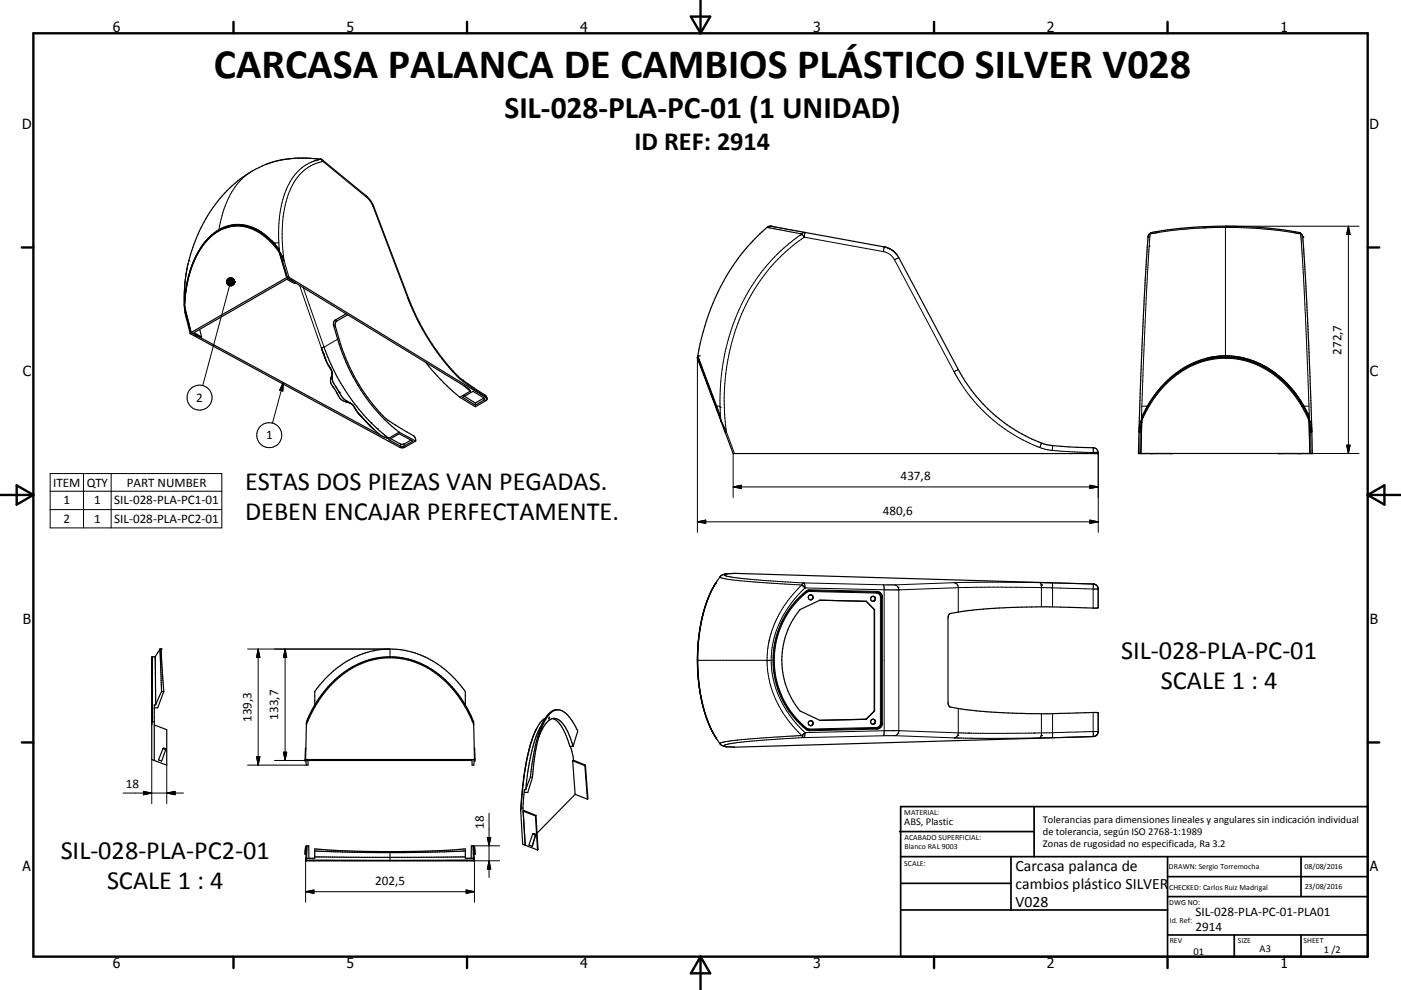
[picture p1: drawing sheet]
<svg xmlns="http://www.w3.org/2000/svg" width="420mm" height="297mm" viewBox="0 0 420 297" stroke-linecap="round" stroke-linejoin="round" font-family="sans-serif">
<g fill="none" stroke="#000" stroke-width=".3">
<path d="M75.5 51.4a21.1 21.1 0 0 0-8.9 13.3l-1 4.2M95.2 48h.1M96.1 47.8h.1M96.1 47.8a33.3 33.3 0 0 0-16.4 1.5M96.1 47.8l-.9 .2a13.8 13.8 0 0 0-9.6 9.5 37.1 37.1 0 0 0-2 15.3M96.1 47.8l.3 .1M96.4 47.9l.4 .5M96.4 48h.1M96.7 48l.1 .4M96.8 48.4l13.1 10.8M96.8 48.4a13.3 13.3 0 0 0-10 9 40.4 40.4 0 0 0-1.6 20.8M109.8 58.8l.1 .4"/>
<path d="M109.9 59.2l1.1 1.2 .8 1.5M56.6 78.3a43.8 43.8 0 0 0-1.3 10.8M65.6 69.3a12.1 12.1 0 0 1 14.8 2.6l1.2 1.2M65.6 69.3a20.4 20.4 0 0 0-8.4 11.7l-.8 2.8-.7 4.3M65.6 69.1v.2M81.6 73.1l2.2 2.7M81.8 73l1.9 2.3M81.8 73l-.2 .1M81.8 73a13.5 13.5 0 0 0-13.5-4.9 16.8 16.8 0 0 0-10 9.8 33.8 33.8 0 0 0-2.7 10.2M81.9 73h-.1M83.6 72.8l-1.4 .2M83.6 72.8l.2 2.7"/>
<path d="M83.7 75.3l.1 .2M83.8 75.5l1.4 2.7M83.8 75.5h-.1M85.2 78.2l1.4 5M85.2 78.2l-.5 .1 1.5 4.9M111.8 61.9l.3 .1M111.8 61.9l10.5 27.6M230 68.2h.1M230 68.2l.2 .1M230.1 68.3h.1M230.2 68.3l10.2 1.9M231.2 67.9l-.7 .1"/>
<path d="M240.4 70.2a.63 .63 0 0 1 .9-.3l-.2 1.3M240.4 70.2l-.8 .5a55.5 55.5 0 0 0-22 33.9l-.5 2.5a69.9 69.9 0 0 0-1.2 14.8M240.4 70.2l.7 1M241.1 71.2h.1M241.1 71.2l23.7 4.3M241.1 71.2a56.2 56.2 0 0 0-23.4 39.8l-.5 5.1-.1 4.2 .2 5.1 .5 4.1M264.8 75.5a4.7 4.7 0 0 1 3.4 2.4M265.1 74.1h.1M265.1 74.1l-.3 1.4M268.2 77.9l17.8 33.6M269.4 77.3h.1M269.4 77.3l-1.2 .6"/>
<path d="M344.2 71h.1M344.2 71.1h.1M344.2 71v.1M344.5 73.9h.1M344.8 70.2l-1 16.1-1.5 35.6M344.8 70.2l-.6 .8M344.8 70.2l9.4-1.4 11.6-.6 11.8 .4 6.4 .6 6 1M345.1 69.8h.1M345.4 69.7l-.6 .5M345.7 70h.1M346.3 69.9h.1M346.7 69.8h.1"/>
<path d="M367.4 67.9h.1M367.4 67.9v39.6M367.4 67.9h40M388.1 69.8h.1M388.5 69.9h.1M389 70h.1M389.4 69.7l.6 .5M389.6 69.8h.1M390 70.2l1.4 24.6 1.2 31.1M390 70.2l.6 .7M390.6 71h.1M390.6 70.9v.2"/>
<path d="M390.6 71.1h.1M404.3 67.9v68.1M404.3 67.9l.5 2.5h-1.1zM55.3 89.1v2.8M55.3 91.9h.1M55.3 91.7v.7M55.6 88.2l-.3 .9M55.6 88.1v.1M55.6 88.1l-.3 3.5M55.6 88.1h.1M55.7 88.1l-.3 4M55.8 94.9l1.3 5"/>
<path d="M55.8 94.9v.1M68.8 85.8l-8 29.9M89.8 85.6l6.6 18.8 .7-.3M90.9 86.3l6.2 17.8M100 97.6l.5 .3M100.5 96l.5 .3M122.3 89.5h.2M122.3 89.5l1.6 3.9 2.4 4.9a69.8 69.8 0 0 0 10.5 14.4M84.9 114.8l-3.2 12.2M84.9 114.8l-.1 2.5-1-.2zM99.4 112.7l.2 .3M101.2 101.8l-4.1 2.3"/>
<path d="M136.8 112.4v.3M136.8 112.7l2.1 1.8M138.7 114.1l.2 .4M138.9 114.5l6.8 4.5M145 119.5l.1 .5M145.4 118.5l.3 .5M145.7 119v.1M145.7 119.1l.3 .3M145.7 119v.3M209.1 107.3h.1M209.1 107.3v.1M209.1 107.4v52.3"/>
<path d="M209.1 107.4l5.5 14.5M286 111.5l.4 .7a49 49 0 0 0 25.3 22.1M287.3 110.9l-1.3 .6M287.3 110.9h.1M367.4 107.5a26.8 26.8 0 0 1 22.5 13.7l.4 .8M367.4 107.5a26.8 26.8 0 0 0-22.5 13.7l-.4 .8M104.2 120.4l.2 .3M110.7 127.5h.1M111.3 126.9h.1M113.1 128.6h.1M120.1 133.2v.6M121.2 133.2v.6"/>
<path d="M214.5 121.9v.1M214.6 121.9h.1M214.6 121.9l1.5 4M214.6 121.9h-.1M214.9 121.9h1M215.9 121.9l.2 4M216.1 125.9l1.7 3.6M216.1 125.9v.1M217.4 129.7h.1M217.8 129.5l2.4 6.6M217.8 129.5l-.4 .2M219.8 136.1v13.2"/>
<path d="M311.7 134.3l3.8 .8M312.2 132.9l-.5 1.4M315.5 135.1l12.3 .7M315.6 133.7l-.1 1.4M327.7 134.3h.1M327.7 134.3l.1 1.5M327.8 135.8h.1M327.8 135.8v.3M329.2 135.7h.1M329.2 135.7l-1.4 .1M329.3 136.1v23.6M341.5 129.5l.3 .2-.1 6.4"/>
<path d="M342.2 125.9l-.5 1.4-.2 2.1M342.2 125.9l.1 .1M342.3 121.9l-.1 4M342.3 121.9h2M342.4 124.9h.1M344.3 121.9l-2.1 4M344.3 121.9a27.3 27.3 0 0 1 23.8-14.6 27.4 27.4 0 0 1 22.4 14.6M344.3 121.9l.2 .1M344.5 122l-2.2 4.3M390.3 122l2.2 4.3M390.5 121.9h.2M390.5 121.9l2.1 4"/>
<path d="M390.5 121.9l-.2 .1M390.9 121.9h1.5M392.1 124h.1M392.6 125.9l.5 1.6M392.6 125.9l-.1 .1M392.7 136h14.7M393.1 127.5l.2 1.9M393.1 127.5h.1M393.3 129.5l-.4 .2 .2 6.4M403.7 133.6h1.1l-.5 2.4zM15 142.1h51.5v16.3h-51.5zM15 147.4h51.5"/>
<path d="M15 152.9h51.5M25 142.1v16.3M33.3 142.1v16.3M209.1 156.5h120.2M209.1 156.5l2.5-.5v1zM219.8 146.1h109.5M219.8 146.1l2.5-.5v1zM326.7 145.6l2.6 .5-2.6 .5zM326.7 156l2.6 .5-2.6 .5zM214.6 175a42.5 42.5 0 0 0-5.5 20.6 46.3 46.3 0 0 0 5.5 25.6M215.9 173l.1 .2a98.5 98.5 0 0 0 15.2 1.8l9.2 .5M217.1 172.5h.1"/>
<path d="M217.1 172.5l.1 .1M217.2 172.6h.1M217.2 172.6l4.4 .9 13.8 1.1 29.4 .8M217.3 172.3l-.2 .2M217.3 172.3h.1M217.8 172.2l-.5 .1M217.8 172.2h-.6M220.2 172l-2.4 .2M221.2 174.1h.1M240.4 175.5l.1-.2a.37 .37 0 0 1 .5-.4 .37 .37 0 0 1 .3 .5v1M240.4 175.5l.1 .1M240.4 175.5a34.2 34.2 0 0 0-8.6 12.6l-1.1 3.6"/>
<path d="M240.5 175.6l.8 .8M240.5 175.6h.1M240.8 175.9h.1M241 176.1h.1M241.2 176.3h.1M241.3 176.4l28.2 .6M241.3 176.4a28.8 28.8 0 0 0-9.5 27.1 31.6 31.6 0 0 0 9.5 16.3M241.7 177.3a26.6 26.6 0 0 0 0 41.6M241.7 177.3l.2 .4M241.9 177.7a26.2 26.2 0 0 0 0 40.8M242.6 177.5l20.2 .4M242.6 177.5l-.7 .2"/>
<path d="M242.7 177.2l20.1 .5M242.7 177.2h.1M242.7 177.2l-.1 .3M242.7 177.2l-.8 .3M242.7 176.9l-1 .4M242.7 176.9l20.2 .5M242.7 176.9v.3M262.8 177.9l.8 .4 .4 .6v38.4l-.4 .6-.8 .3M262.8 177.8h.1M262.8 177.7h.1M262.8 177.7l.6 .1 .6 .5M262.8 177.7v.2"/>
<path d="M262.9 177.4l.6 .2 .7 .5 .3 1.1M262.9 177.4l-.1 .3M264 179.2h.5M264 178.3l.3 .9M264.3 179.2h.1M264.3 179.2v37.8M264.5 179.2v37.8M264.8 175.4l.3 1.3v42.8l-.3 1.2M264.8 175.4l3.4 .1M268.2 175.5a1.44 1.44 0 0 1 1.3 1.5M269.3 176.2h.1M269.5 176.9h.1"/>
<path d="M269.5 177v42.2M286 174.8l-17.8 .7M286 174.8a1.44 1.44 0 0 1 1.3 1.5M287.3 176.3l2.6-.1a791.8 791.8 0 0 1 37.8 .5h1.5M287.3 176.3l-17.8 .7M287.3 176.3v7.3M311.7 174.8l.4 .4 .1 .8v6M311.7 174.8h-25.7M311.7 174.8l3.8 .1M315.5 174.9l.1 7.2M315.5 174.9l12.3 .3M327.8 175.2h.1"/>
<path d="M327.8 175.2l-.1 7.2M327.8 175.2a1.47 1.47 0 0 1 1.4 1.5M329.2 176.7v5.6M329.3 176.7h-.1M45.5 197.2h.1M45.5 197.2l.1 19.6M74.2 194.7h42.7v2.7M77.4 194.7l.5 2.5h-1zM77.4 194.7v34.8M85.5 194.7l.5 2.5h-1zM85.5 194.7v33.5M116.9 197.4a25.3 25.3 0 0 1 20 10.9l3 4.6"/>
<path d="M116.9 197.4a25.2 25.2 0 0 0-19.9 10.9l-3 4.6M209.1 198.1h.1M209.1 198.1h22.1M230.7 191.8l-.2 .9a29.9 29.9 0 0 0 9.3 27.4l.6 .6M230.7 191.7h.1M45.7 212.8l-.2 .1M93.8 212.8a32.7 32.7 0 0 1 9.2-10.8 22.9 22.9 0 0 1 30.5 2.2 34 34 0 0 1 6.6 8.6M93.8 212.8h-.2M93.8 212.8l-1.9 4M93.8 212.8l.2 .1M94 212.9l-2.1 4.6M139.9 212.9l2.1 4.6"/>
<path d="M140.1 212.8l1.9 4M140.1 212.8l-.2 .1M140.1 212.8h.1M241.2 219.9h.1M241.3 219.8l-.2 1.4M241.3 219.8l-.9 .9M241.7 218.9l1 .3M241.8 218.7h.1M241.8 218.6v.1M241.8 218.7l-.1 .2M241.9 218.7l.8 .3M241.9 218.5l-.1 .1"/>
<path d="M241.9 218.5l.7 .2M242.6 218.7l.1 .3M242.7 218.9v.1M242.7 219h.1M242.7 219v.2M262.8 218.2v.3M262.8 218.2l-20.2 .5M262.8 218.5h.1M262.8 218.5l.1 .3M262.8 218.5l-20.1 .5M262.9 218.8l-20.2 .4M263.1 218.5h-.3"/>
<path d="M263.6 218.2l-.5 .3M264 217h.5M264 217.8l-.4 .4M264.3 217h.1M264.3 217l-.3 .8M264.5 217a1.71 1.71 0 0 1-1.6 1.8M267.7 219.2h.1M269.3 220h.1M269.5 219.2h.1M269.5 219.2l17.8 .7M269.5 219.2l-28.2 .6M269.5 219.2a1.45 1.45 0 0 1-1.3 1.5"/>
<path d="M287.3 212.6v7.3M287.3 219.9a1.45 1.45 0 0 1-1.3 1.5M312.2 214.1v6.1l-.1 .7-.4 .5M315.6 214.1l-.1 7.2M327.7 213.8l.1 7.2M329.2 219.5l-21.8 .5-20.1-.1M329.2 219.5a1.48 1.48 0 0 1-1.4 1.5M329.2 213.9v5.6M329.2 219.5h.1M36.9 237.9h18.1M43 237.4l2.5 .5-2.5 .5zM45.5 227.9v13.2"/>
<path d="M48.8 224.6l.9 .3M50 237.9l2.5-.5v1zM50 229.5v11.6M74.2 229.5h17.6M76.9 227.1h1l-.5 2.4zM82.3 228.2h10.1M85 225.7h1l-.5 2.5zM91.6 224.6h.1M142.2 224.6h.1M215.8 223.1h.1M215.9 223.1h.1M215.9 223l-.1 .1"/>
<path d="M217.1 223.7h.1M217.1 223.7v.1M217.1 223.8l.2 .1M217.1 223.6v.1M217.2 223.6h-.1M217.2 223.6h.1M217.3 223.9h.1M217.3 224h.5M217.3 223.9l.5 .1M217.7 224h.1M217.8 224l2.4 .2M221.1 222h.1"/>
<path d="M221.2 222l-4.1 .6-1.2 .4M240.4 220.7l-19.2 1.3M240.4 220.7l.7 .6M240.5 220.6h.1M240.8 220.3h.1M241.1 221.3l-17.8 1.2-4.2 .6-1.9 .5M241.1 221.2v.1M264.8 220.7l-23.7 .6M268.2 220.7l17.8 .7M268.2 220.7h-3.4M315.5 221.3l-15.1 .2-14.4-.1M327.8 221h.1"/>
<path d="M327.8 221l-12.3 .3M91.6 254.1v.8h.3M91.6 258.2v12.5M91.9 258.2h50.1M91.9 254.2v.4M93.6 258.1l.4 .1M116.9 255.5v2.7M140.2 258.1l-.3 .1M141.8 253.8h8M141.9 254.2l.1 .4M142 258.2h7.8M142.3 258.2v12.5"/>
<path d="M142.3 254.1v.8h-.3M146.1 251.2h1l-.5 2.6zM146.6 244v19.3M146.6 258.2l.5 2.5h-1zM91.6 267.5h50.7M91.6 267.5l2.5-.5v1zM139.8 267l2.5 .5-2.5 .5z"/>
<circle cx="59.8" cy="119.3" r="3.8"/>
<circle cx="80.7" cy="130.6" r="3.7"/>
</g>
<g fill="none" stroke="#000" stroke-width=".36">
<path d="M75.5 51.4a30.4 30.4 0 0 1 21.2-3.4l13.1 10.8a7.7 7.7 0 0 1 2.3 3.2l10.4 27.5a65.5 65.5 0 0 0 16.2 24.6l6.7 4.4 .5 .5 .1 .7M75.6 51.3a42.8 42.8 0 0 0-19 27M56.4 79a40.2 40.2 0 0 0-.6 16l1.2 5.1M58.1 78.2a37.2 37.2 0 0 0-2.8 13.3M58.1 78.3l-1 2.7-.9 3.5M59.2 76l-1.1 2.2M59.4 75.7l-1.3 2.6M72.3 67.6a13.2 13.2 0 0 1 5.5 1.7M72.8 67.7a13.7 13.7 0 0 1 5.6 1.9M77.8 69.3a11.8 11.8 0 0 0-16.1 2.9l-2.4 3.5M77.8 69.3a20.3 20.3 0 0 1 5.9 5.4M81.6 72.3l.9 1"/>
<path d="M81.6 72.3h.1M83.3 74.3l.4 .4M83.7 74.7v.8M83.7 75.1h.1M83.7 75.1v.4M83.7 75.1a15.5 15.5 0 0 0-13.7-7.5 14.7 14.7 0 0 0-10.6 8.1M83.7 75.5l2.3 7.8M83.7 75.5l.1 .4M83.8 75.9l2.2 7.4M83.8 75.9l.9 2.4M265.1 74.1l-32-5.9a4.6 4.6 0 0 0-3.1 0 61.8 61.8 0 0 0-19.7 33.2l-1.1 5.4M265.1 74.1l1.7 .6"/>
<path d="M265.1 74.1h.1M266.2 74.4l.5 .2M266.7 74.6l1.1 .7 1.2 1.3M267.2 74.9l1.2 1 1.1 1.4 17.8 33.6a47.1 47.1 0 0 0 26.6 22.5l6.5 .7 7.3 .2a1.54 1.54 0 0 1 1.6 1.8h-109.5l-3.6-9.7M344.7 70.1l1.8-.6 7.5-1 11.1-.6 12.9 .4 6.1 .6 5.3 .8a1.68 1.68 0 0 1 1.2 2l1.7 31.1 1.2 33.3h-52.2l.7-23.2 1-22.6 1-17.4 .2-2.1zM55.3 91.6v.3M55.3 91.9l.5 3M55.3 91.9l2 7.9M56 85.2l-.4 3-.3 3.7M57.3 99.8l-.3 .2M57.3 99.8l1.1 .6M57.3 99.8l.5 .2"/>
<path d="M57.8 100h.1M57.8 100l2.4 1.3 .2-.2M59.9 98.8l.5 2.3M86 83.3l2.6 1.6M86 83.3l-28.7 16.5M86 83.3l1.8 .9-.2 .1M86 83.3l.6-.1 59.1 36.1 .3 .4M87.6 84.1v.2M87.6 84.3l51.8 31.6 1.2 .9 .4 .6M88.6 84.9l-.3 .2-2.3-1.3-27.8 16 2.2 1.3M88.6 84.8v.1M103.8 94.1l-3.5 2.1-.3 .6v.8a62.7 62.7 0 0 0 9 20.6 49.8 49.8 0 0 0 10.7 11.5"/>
<path d="M104.3 94.4l-3.5 2.1-.3 .9a57.2 57.2 0 0 0 14.8 27.9l3.2 2.2 5.5 3.3 .5 .5 .1 1M57 100l62.8 34.2h1.4l3.4-1.9M58.4 100.4l-.2 .1 .7 .3M58.4 100.3v.1M58.9 100.6v.2M59 100.7l55.1 29.9M59 100.7l-.1 .1M59 100.6v.1M96.4 104.4l.2 .7zM96.6 105.1l.3 .7M96.9 105.8v.1M96.9 105.9l.4 1.1"/>
<path d="M96.9 105.9l.4 1M97.1 104.1a59.4 59.4 0 0 0 19.4 27.4M97.3 106.9l.1 .4M97.3 107l.2 .6M97.5 107.5v.1M97.5 107.6l.1 .1M97.6 107.7l.1 .5M97.6 107.7h.1M97.6 107.7l.2 .5M97.7 108.2l.7 1.4M97.8 108.2l.6 1.4M98.4 109.6l.1 .1"/>
<path d="M98.5 109.6l.2 .3M98.5 109.7l.1 .2M98.6 109.9l.1 .1M98.7 109.9v.1M98.7 110h.1M98.7 110l.3 .5M98.7 110l.7 1.2 .2 .9M99.1 110.6l.4 1.5M99.5 112.4l-.3 1.1a2.48 2.48 0 0 0 .6 2.5M99.5 112.1v.3M99.6 112.3v1.4l.3 1 1.8 3M99.8 116l.1 .1"/>
<path d="M99.9 116.1l1.1 1.8a3.9 3.9 0 0 0 3.2 2.8M101.7 117.7h.1M101.7 117.7l.1 .1M101.8 117.8h.1M101.8 117.9l.4 .7a6 6 0 0 0 2.7 2.3M127.6 108.7a66.8 66.8 0 0 0 10.3 10.5M137.9 119.2l4.6 2.8 3.2-1.8 .3-.5M139.1 115.8l1.9 1.6M139.2 118.9l3.3 2M140.5 116.7h.1M141 117.4l-3.1 1.8M145.1 119.4l-2.6 1.5"/>
<path d="M145.1 119.4l.1 .5-2.7 1.6M145.1 119.4l-3.3-2-3.1 1.8 3.8 2.3M209.1 107.5l7 18.8M209.1 107.1h.1M209.1 107.1v.4M209.1 107.5h.1M209.1 107.1l6.9 18.3M209.2 106.8h.8M209.2 106.8h.1M209.2 106.8l.1 .3M209.3 107.1l6.6 17.7 .1 .9M209.3 107.1h-.2"/>
<path d="M364.9 106.9a27.9 27.9 0 0 0-20.9 15l-.9 1.6a4.9 4.9 0 0 0-.8 2.9l-.5 3.3M365.3 106.9l3-.1 3.4 .4M371.7 107.2l3.4 .9 3.2 1.4M371.8 107.2l-.6-.1a22.9 22.9 0 0 0-9.2 .3M371.8 107.2l3.6 .9 2.9 1.3M378.3 109.4a28.6 28.6 0 0 1 8.6 6.7M378.3 109.5a31.8 31.8 0 0 1 14.1 15.3l.1 .9M387 116.3l3 4M104.2 120.7h.1M104.3 120.7l.7 .3M104.3 120.5h.1M104.9 120.9h.1"/>
<path d="M105 120.9h.1M105 120.9l.5 .3M105 121l.3 .1M105.3 121.1l.2 .2M105.5 121.2l.3 .4M105.8 121.6l.5 .6M105.8 121.6l.7 1M106.3 122.3l.1 .2M106.4 122.5h.1M106.4 122.5l.1 .1M106.5 122.6l.1 .2M106.5 122.6l.1 .1"/>
<path d="M106.6 122.7v.1M106.6 122.8l.2 .3M106.6 122.8l.2 .4M106.8 123.1l.3 .4M106.8 123.2l.6 .7M107.4 123.9l.1 .2M107.4 123.9l.2 .2M107.5 124.1l.2 .2M107.6 124.1l.6 .8M107.7 124.3l.2 .2M107.8 124.4l.5 .5M108.2 124.9l1.6 1.6"/>
<path d="M108.3 124.9l1.5 1.6M109.8 126.5l.1 .2M109.8 126.5l.2 .2M109.9 126.7l.7 .7M110 126.7l1 1M111 127.7l.3 .4M111.3 128.1l2.8 2.5M111.6 128.4l.7 .6M114.1 130.6l2.4 .9M116.6 131.9l3.1-1.8 4.1 2.2-3.2 1.7zM117.1 131.6l3.5 1.7 2.6-1.3M119.7 129.7l4.9 2.6"/>
<path d="M119.7 129.7l-3.2 1.8M142.5 120.9v.6M216 125.4h.1M216 125.4v.3M216 125.7l.1 .6M216 125.7l.2 .7M216.1 126.3l.1 .1M342.1 136v.1M342.3 126.3l-.3 9.8M342.7 124.4l-.4 1a29.4 29.4 0 0 1 21.4-18 26.5 26.5 0 0 1 26.1 12.9l2.6 5.1M344.9 136v.1M345.8 136v.1"/>
<path d="M351.3 136v.1M351.6 136v.1M383.2 136v.1M383.5 136v.1M389.1 136l-.1 .1M389.8 136v.1M390 120.2l2.4 5.2M392.4 125.7l.5 4M392.4 125.4v.3M392.5 126l.2 10.1M392.6 136v.1M212.2 179.7l-1.5 4.8-.7 3.1"/>
<path d="M213.3 177.2l-1 2.3M213.7 176.4l-.2 .5M213.8 176.3l-1.6 3.5M214 175.9l-.2 .4M214.7 174.8a38.3 38.3 0 0 0-4.8 13.8l-.6 4.9M214.7 174.8l-.7 1.1M214.7 174.7v.1M214.8 174.7l-.8 1.2M220.2 172h.1M220.2 172l-3.6 .5-.6 .4-1.2 1.8M220.2 172l107.6 3.2a1.46 1.46 0 0 1 1.5 1.5l-.1 5.6M241.9 177.5a26.4 26.4 0 0 0 0 41.2"/>
<path d="M243 178.5a.75 .75 0 0 1 .7 .7 .75 .75 0 0 1-.7 .8M261.7 178.9a.75 .75 0 0 1 .7 .7 .75 .75 0 0 1-.7 .8M45.6 197l-.1 .4v30.5l.8 .3M45.6 197v19.5M45.6 197h.9M46.5 197l.2 14.5M48 194.7l-1.5 2.3M48 194.7l.4 12.8M48 194.7h.3v.3l.8 12.5M209.1 195.4a52.7 52.7 0 0 0 2.8 20M209.2 193.6l.1 9.1 .2 2.7 1.1 5.6M209.3 193.5l-.1 1.8"/>
<path d="M209.8 189.1l-.6 7.7 .1 5.1 .5 4.7M209.9 188.2l-.7 5.4M210.8 184.3l-.9 4.1M211.1 183l-.2 .7M212.1 180.1l-.9 2.7M259.7 180.4l-13.9-.3-5.9 2.8a23.9 23.9 0 0 0 0 30.4l5.9 2.8M259.7 180.4l2.4 2.5M259.7 180.4l2.5 2.5M262.1 182.9v30.4M262.1 182.9h.1M262.2 182.9v30.4M329.2 182.4l-8.8-.2a181.5 181.5 0 0 0-35.5 1.9l-.4 .2-.3 1v25.6l.5 1.1a157.2 157.2 0 0 0 35.7 2l8.8-.2"/>
<path d="M329.2 182.3v.1M45.6 216.5l-.1 1M46.3 217.5l3.7 1.4v10.6l-3.7-1.3M46.3 216.5h-.7M46.7 211.5h-.4v16.7M48.4 207.5l-1.7 4M48.4 207.5h.7M49.1 207.5l-1.8 4.9h-1M94.4 211.5v-4a27.9 27.9 0 0 1 24.2-12.7 28.5 28.5 0 0 1 20.9 12.7v4M160.9 218.5l-1.2 2.9M163.3 215.8a38 38 0 0 0-5 15.7l-.7 5.4M163.5 215.4a11 11 0 0 0-3.8 6"/>
<path d="M165.7 215.6a8.3 8.3 0 0 0-4.1 5.4l-.2 .4M165.7 215.6a3.8 3.8 0 0 1 3.7 2.4l1.3 2.6 1.1 3.3M165.8 215.6a6.2 6.2 0 0 1 3.4 3.9l1.6 4.4h1M167.3 212.9a5.1 5.1 0 0 0-4.4 3.7 51 51 0 0 0-3.9 16.6M209.9 207.8l1.2 5.4M210.6 211.1l1.5 4.9M211.3 213.9l1.9 4.9M211.8 215.4l1.7 3.9 1.2 2.1M212.3 216.5l1.6 3.5M213.3 219l.6 1M213.9 220l.2 .4M213.9 220l2.4 3.6 1.2 .4 2.7 .2"/>
<path d="M243 216.2a.75 .75 0 0 0-.7 .9 .75 .75 0 0 0 1 .6M243 216.2l.4 .1M243.2 217.7h-.2M243.4 216.3a.74 .74 0 0 1 .4 .7 .74 .74 0 0 1-.5 .7M243.4 216.3a.78 .78 0 0 1-.2 1.4M259.7 215.8h.1M259.7 215.8l-13.9 .3M261.7 215.8a.75 .75 0 0 1 .7 .7 .75 .75 0 0 1-.7 .8M262.1 213.3l-2.4 2.5M262.1 213.3h.1M262.2 213.3l-2.5 2.5M329.2 213.8v.1"/>
<path d="M329.2 213.9l.1 5.6a1.52 1.52 0 0 1-1.5 1.5l-107.6 3.2M48.9 224.5l.6 .1 .2 .3-1.2 3.4-1-.3zM91.4 228h.2M91.4 228l.1 .3h.2M91.6 227.9h50.7M91.6 227.9l.1 .3M91.6 227.9l.3-10.4a12 12 0 0 1 2.2-5.5 28.1 28.1 0 0 1 20.1-14.8 24.8 24.8 0 0 1 22.5 10.2l2.6 3.8a19.1 19.1 0 0 1 2.7 6l.3 10.7M91.7 228.2h.1M91.7 224.5l-.3 3.5M142.2 224.5l.2 3.5M142.3 227.9l-.3 1.6h-.5v-1.3h-49.1l-.1 1.3h-.5l-.1-1.3M142.3 228h.1"/>
<path d="M142.4 228v.3h-.2M157.2 236.9l-.4 5.5M157.2 236.9h.4M157.6 229.8l-.8 5.6-.7 7.6M159 233.2l-1.4 3.7M159 233.2h.7M159.7 233.2l-1.5 4.6-.9-.1-.1-.8M159.7 221.4l-.9 2.7-1.2 5.5M159.7 221.4a84.5 84.5 0 0 0-3.5 21.1M171 223.9l.9 4.2M171.7 228.3l.7 10M171.7 228.3l.2-.3 3.6 1.5"/>
<path d="M171.7 228.3l3.6 1.4M171.8 223.9l1.4-4.6a11.3 11.3 0 0 0-5.2-6.2 4.1 4.1 0 0 0-4.4 2.6 32.1 32.1 0 0 0-3.3 11.3l-.6 6.2M172.4 238.3l-11.4 11.6M172.4 238.3l3.7 1.5M175.3 229.7l.8 10.1M175.5 229.5l-.2 .2M175.5 229.5l.8 10.1-.2 .2M214.1 220.5l.6 .9M214.7 221.4l.1 .1M220.2 224.2h.1M91.4 256.2h.4M91.6 254.1h.3l-.1 2.1"/>
<path d="M91.6 254.1l-.2 2.1M91.6 254.1l.3 .1M91.8 256.2l-.1 1.3M91.8 254.1v-.3h.8v3.7M91.8 254.6l-.2 .3-.2 1.3M91.9 258.1v.1M91.9 258.1h50.1M91.9 257.5v.6M91.9 254.8h.1M92.1 253.8l-.2 3.7M94.4 254.7l6.9 .5 12.3 .3 13.2-.1 12.7-.7v2.8h2.7l.1 .7h-50.7l.1-.7h2.7zM94.4 257.1h45.1"/>
<path d="M94.4 255.3l18.3 .5 15.6-.1 11.2-.4M141.8 253.8l.2 4.3M142 258.1v.1M142 254.1v-.3h-.7v3.7M142 254.6l.3 .3 .1 1.3M142.1 256.2l.1 1.3M142.1 256.2h.3M142.3 254.1l-.3 .1M142.3 254.1h-.4l.2 2.1M142.3 254.1l.1 2.1M156.2 242.5l.5 10.8 .7 .3M156.8 242.4l.7 11.2"/>
<path d="M156.8 242.4l-.6 .1M157.4 253.6h.1M157.5 253.6l3.7 1.4M159.7 250.2l-1.1 3.3 .9 .4M159.9 250.1l.5 .1M159.9 250.1l-.2 .1M160.4 250.2l.2 .4-1.1 3.3M160.4 250.3l.1 .3-1 3.3M160.5 244.8l.7 10.2M160.7 244.6l-3.6-1.4-.2 .2 3.6 1.4M160.7 244.6l.6 10.2-.1 .2M160.7 244.6l-.2 .2"/>
<circle cx="243.1" cy="179.2" r=".74"/>
<circle cx="261.7" cy="179.6" r=".75"/>
<circle cx="261.7" cy="216.5" r=".75"/>
</g>
<g fill="#000">
<circle cx="79.7" cy="49.3" r=".18"/>
<circle cx="94.5" cy="48.2" r=".18"/>
<circle cx="96.1" cy="47.8" r=".18"/>
<circle cx="56.6" cy="78.3" r=".18"/>
<circle cx="67.2" cy="68.6" r=".18"/>
<circle cx="67.9" cy="68.3" r=".18"/>
<circle cx="68.4" cy="68.2" r=".18"/>
<circle cx="70" cy="67.7" r=".18"/>
<circle cx="70.7" cy="67.7" r=".18"/>
<circle cx="82.2" cy="73" r=".18"/>
<circle cx="231.2" cy="67.9" r=".18"/>
<circle cx="239.8" cy="70.1" r=".18"/>
<circle cx="240" cy="70.5" r=".18"/>
<circle cx="344.2" cy="71.1" r=".18"/>
<circle cx="390.6" cy="71.1" r=".18"/>
<circle cx="86.4" cy="83.5" r=".18"/>
<circle cx="97" cy="106.3" r=".18"/>
<circle cx="101.7" cy="117.7" r=".18"/>
<circle cx="138.7" cy="114.1" r=".18"/>
<circle cx="138.8" cy="118.6" r=".18"/>
<circle cx="209.2" cy="106.8" r=".18"/>
<circle cx="367.2" cy="107.3" r=".18"/>
<circle cx="367.2" cy="107.5" r=".18"/>
<circle cx="367.6" cy="107.3" r=".18"/>
<circle cx="367.6" cy="107.5" r=".18"/>
<circle cx="215.9" cy="122.2" r=".18"/>
<circle cx="320.8" cy="136.1" r=".18"/>
<circle cx="342.2" cy="126.8" r=".18"/>
<circle cx="342.3" cy="125.2" r=".18"/>
<circle cx="350.6" cy="136.1" r=".18"/>
<circle cx="350.8" cy="136.1" r=".18"/>
<circle cx="351.3" cy="136.1" r=".18"/>
<circle cx="383.5" cy="136.1" r=".18"/>
<circle cx="384" cy="136.1" r=".18"/>
<circle cx="384.2" cy="136.1" r=".18"/>
<circle cx="389.8" cy="136.1" r=".18"/>
<circle cx="390" cy="121" r=".18"/>
<circle cx="392.6" cy="126.8" r=".18"/>
<circle cx="393.5" cy="136.1" r=".18"/>
<circle cx="214.6" cy="175" r=".18"/>
<circle cx="217.2" cy="172.2" r=".18"/>
<circle cx="217.7" cy="172.2" r=".18"/>
<circle cx="241.3" cy="176.4" r=".18"/>
<circle cx="289.5" cy="176.3" r=".18"/>
<circle cx="312.2" cy="175.5" r=".18"/>
<circle cx="315.2" cy="176.4" r=".18"/>
<circle cx="48.3" cy="194.7" r=".18"/>
<circle cx="164.4" cy="215.7" r=".18"/>
<circle cx="164.5" cy="215.4" r=".18"/>
<circle cx="164.5" cy="215.1" r=".18"/>
<circle cx="241.3" cy="219.8" r=".18"/>
<circle cx="290.4" cy="219.9" r=".18"/>
<circle cx="310" cy="219.9" r=".18"/>
<circle cx="214.6" cy="221.2" r=".18"/>
<circle cx="216.5" cy="222.7" r=".18"/>
<circle cx="217.7" cy="224" r=".18"/>
<circle cx="287.1" cy="220.6" r=".18"/>
<circle cx="312.2" cy="220.7" r=".18"/>
<circle cx="312.2" cy="220.6" r=".18"/>
<circle cx="159.7" cy="250.4" r=".18"/>
<circle cx="160.4" cy="250.6" r=".18"/>
</g>
<g fill="none" stroke="#000" stroke-width=".71">
<path d="M10 10h400v277h-400zM70 6.6v3.4M140 6.6v3.4M207.1 5h5.8l-2.9 5zM210 0v10M280 6.6v3.4M350 6.6v3.4M6.6 74.2h3.4M410 74.2h3.5M0 148.5h10M5 145.6l5 2.9-5 2.9zM410 148.5h10.1"/>
<path d="M410 148.5l5.1-2.9v5.8zM6.6 222.7h3.4M410 222.7h3.5M70 287v3.4M140 287v3.4M210 287v10M210 287l2.9 5h-5.8zM280 287v3.4M350 287v3.4"/>
</g>
<g fill="none" stroke="#000" stroke-width=".51">
<path d="M269.7 249.5h40.3M270 242h140v45h-140zM270 257h140M303.1 257v16M310 242v15M350 257v30M390.1 257v12M270 265h33.1M270 273h80M350 269h60M350 263h60M350 280.5h60"/>
<path d="M370 280.5v6.5M390.1 280.5v6.5"/>
</g>
<g fill="#000" stroke="#000" stroke-width=".3">
<path d="M404.3 67.9l.5 2.5h-1.1zM70.3 84l.1 .6zM70.1 83.8l.3 .8zM70 83.6l.4 1zM69.7 83.4l.7 1.2zM69.5 83.3l.9 1.3zM69.2 83.3h.3l.9 1.3zM68.9 83.3h.3l1.2 1.3zM68.7 83.4l.2-.1 1.5 1.3zM68.4 83.5l.3-.1 1.7 1.2zM68.2 83.7l.2-.2 2 1.1zM68.2 83.7l2.2 .9-2.3-.7z"/>
<path d="M68.1 83.9l2.3 .7-2.4-.4zM68 84.2l2.4 .4-2.5-.2zM67.9 84.4l2.5 .2-2.5 .1zM67.9 84.7l2.5-.1-2.4 .3zM68 84.9l2.4-.3-2.3 .6zM68.1 85.2l2.3-.6-2.2 .8zM68.2 85.4l2.2-.8-2 1zM68.4 85.6l2-1-1.7 1.1zM68.7 85.7l1.7-1.1-1.5 1.2zM68.9 85.8l1.5-1.2-1.2 1.2zM70.4 84.6l-.9 1.2h-.3zM70.4 84.6l-.9 1.2z"/>
<path d="M70.4 84.6l-.7 1.1zM70.4 84.6l-.4 .9zM70.4 84.6l-.3 .7zM70.4 84.6l-.1 .5zM70.4 84.6v.2zM84.9 114.8l-.1 2.5-1-.2zM403.7 133.6h1.1l-.5 2.4zM209.1 156.5l2.5-.5v1zM219.8 146.1l2.5-.5v1zM326.7 145.6l2.6 .5-2.6 .5zM326.7 156l2.6 .5-2.6 .5zM77.4 194.7l.5 2.5h-1z"/>
<path d="M85.5 194.7l.5 2.5h-1zM43 237.4l2.5 .5-2.5 .5zM50 237.9l2.5-.5v1zM76.9 227.1h1l-.5 2.4zM85 225.7h1l-.5 2.5zM146.1 251.2h1l-.5 2.6zM91.6 267.5l2.5-.5v1zM139.8 267l2.5 .5-2.5 .5zM146.6 258.2l.5 2.5h-1z"/>
</g>
<text font-size="12.6" x="64.1" y="23.5">CARCASA PALANCA DE CAMBIOS PLÁSTICO SILVER V028</text>
<text font-size="9.4" x="151.2" y="35.4">SIL-028-PLA-PC-01 (1 UNIDAD)</text>
<g font-size="7.9">
<text x="190.2" y="44.9">ID REF: 2914</text>
<text x="73.5" y="147.2">ESTAS DOS PIEZAS VAN PEGADAS.</text>
<text x="73.5" y="156.1">DEBEN ENCAJAR PERFECTAMENTE.</text>
<text x="336.1" y="197.6">SIL-028-PLA-PC-01</text>
<text x="348" y="206.7">SCALE 1 : 4</text>
<text x="18.2" y="257.7">SIL-028-PLA-PC2-01</text>
<text x="32.1" y="266.8">SCALE 1 : 4</text>
</g>
<g font-size="4.7">
<text x="304.5" y="261.2">Carcasa palanca de</text>
<text x="304.5" y="266.6">cambios plástico SILVER</text>
<text x="304.5" y="272">V028</text>
</g>
<g font-size="4.2">
<text x="33.9" y="9.6">6</text>
<text x="103.9" y="9.6">5</text>
<text x="173.9" y="9.6">4</text>
<text x="243.8" y="9.6">3</text>
<text x="313.9" y="9.6">2</text>
<text x="383.9" y="9.6">1</text>
<text x="6.7" y="38.7">D</text>
<text x="410.5" y="38.7">D</text>
<text x="6.9" y="112.9">C</text>
<text x="410.7" y="112.9">C</text>
<text x="6.9" y="187.1">B</text>
<text x="410.7" y="187.1">B</text>
<text x="6.8" y="261.4">A</text>
<text x="410.7" y="261.4">A</text>
<text x="33.9" y="290.4">6</text>
<text x="103.9" y="290.4">5</text>
<text x="173.9" y="290.4">4</text>
<text x="243.8" y="290.4">3</text>
<text x="313.9" y="290.4">2</text>
<text x="383.9" y="290.4">1</text>
</g>
<g font-size="3.9">
<text x="402.2" y="106.4" transform="rotate(-90 402.2 106.4)">272,7</text>
<text x="58.8" y="120.6">2</text>
<text x="79.8" y="131.8">1</text>
<text x="15.9" y="146">ITEM</text>
<text x="26" y="146">QTY</text>
<text x="38" y="146">PART NUMBER</text>
<text x="270" y="144">437,8</text>
<text x="19" y="151.3">1</text>
<text x="28.2" y="151.3">1</text>
<text x="34.2" y="151.3">SIL-028-PLA-PC1-01</text>
<text x="264.7" y="154.4">480,6</text>
<text x="19" y="156.8">2</text>
<text x="28.2" y="156.8">1</text>
<text x="34.2" y="156.8">SIL-028-PLA-PC2-01</text>
<text x="83.4" y="215.9" transform="rotate(-90 83.4 215.9)">133,7</text>
<text x="75.4" y="216.7" transform="rotate(-90 75.4 216.7)">139,3</text>
<text x="37.7" y="236.4">18</text>
<text x="145" y="248.8" transform="rotate(-90 145 248.8)">18</text>
<text x="112.4" y="265.4">202,5</text>
<text x="358.4" y="274.9">SIL-028-PLA-PC-01-PLA01</text>
<text x="358.4" y="279.4">2914</text>
</g>
<g font-size="3.1">
<text x="271.1" y="247.4">ABS, Plastic</text>
<text x="312.7" y="246.8">Tolerancias para dimensiones lineales y angulares sin indicación individual</text>
<text x="312.7" y="250.4">de tolerancia, según ISO 2768-1:1989</text>
<text x="312.7" y="254">Zonas de rugosidad no especificada, Ra 3.2</text>
<text x="357.8" y="286.5">01</text>
<text x="377.6" y="285.6">A3</text>
<text x="396.9" y="285.9">1 /2</text>
</g>
<g font-size="2.4">
<text x="271.1" y="244.4">MATERIAL:</text>
<text x="271.2" y="252">ACABADO SUPERFICIAL:</text>
<text x="271.2" y="254.7">Blanco RAL 9003</text>
<text x="271.1" y="259.7">SCALE:</text>
<text x="350.4" y="260.8">DRAWN: Sergio Torremocha</text>
<text x="391.1" y="260.6">08/08/2016</text>
<text x="350.5" y="266.9">CHECKED: Carlos Ruiz Madrigal</text>
<text x="391.2" y="266.7">23/08/2016</text>
<text x="350.5" y="271.4">DWG NO:</text>
<text x="350.7" y="276.9">Id. Ref:</text>
<text x="350.7" y="282.8">REV</text>
<text x="371.1" y="282.9">SIZE</text>
<text x="390.8" y="283">SHEET</text>
</g>
</svg>
